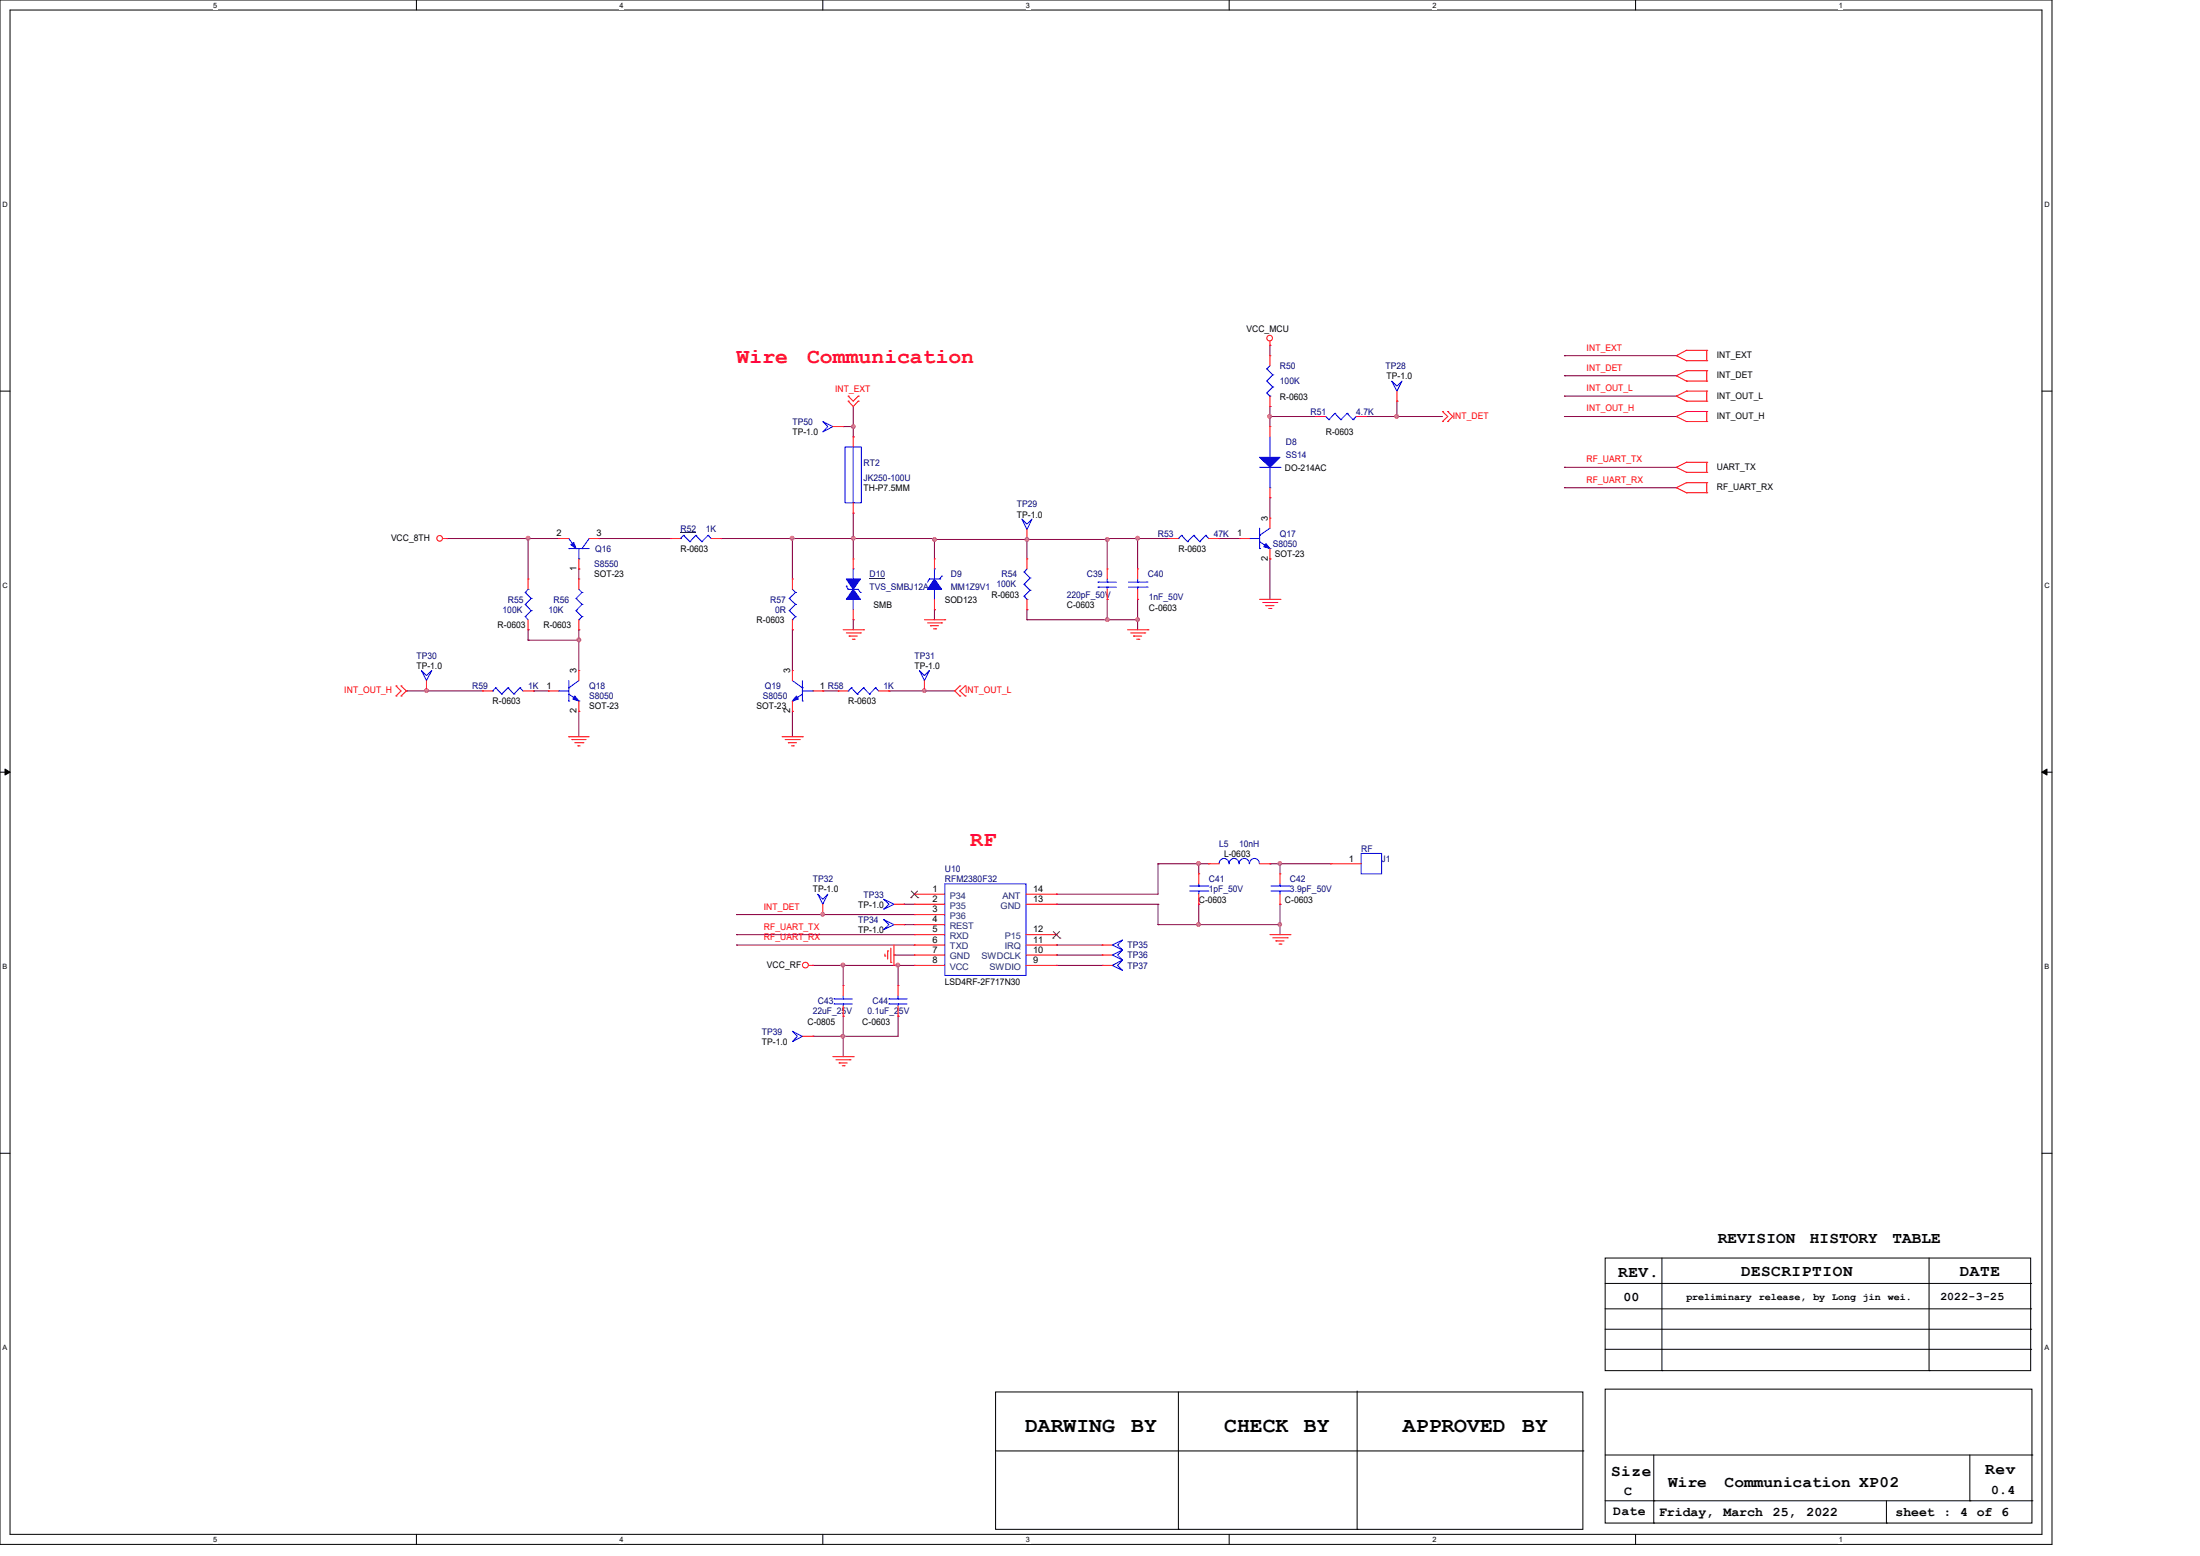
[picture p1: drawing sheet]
<svg xmlns="http://www.w3.org/2000/svg" width="297mm" height="210mm" viewBox="0 0 297 210" stroke-linecap="round" stroke-linejoin="round" font-family="sans-serif">
<path d="M0 0h277v208.4h-277zM1.4 1.4h274.3v205.7h-274.3z" fill="none" stroke="#000" stroke-width=".14"/>
<g fill="#fff">
<path d="M28.8 .1h.5v1.1h-.5z"/>
<path d="M28.8 207.2h.5v1.1h-.5z"/>
</g>
<path d="M56.2 0v1.4M56.2 207.1v1.3" fill="none" stroke="#000" stroke-width=".14"/>
<g fill="#fff">
<path d="M83.7 .1h.5v1.1h-.5z"/>
<path d="M83.7 207.2h.5v1.1h-.5z"/>
</g>
<path d="M111.1 0v1.4M111.1 207.1v1.3" fill="none" stroke="#000" stroke-width=".14"/>
<g fill="#fff">
<path d="M138.5 .1h.6v1.1h-.6z"/>
<path d="M138.5 207.2h.6v1.1h-.6z"/>
</g>
<path d="M165.9 0v1.4M165.9 207.1v1.3" fill="none" stroke="#000" stroke-width=".14"/>
<g fill="#fff">
<path d="M193.4 .1h.5v1.1h-.5z"/>
<path d="M193.4 207.2h.5v1.1h-.5z"/>
</g>
<path d="M220.8 0v1.4M220.8 207.1v1.3" fill="none" stroke="#000" stroke-width=".14"/>
<g fill="#fff">
<path d="M248.2 .1h.6v1.1h-.6z"/>
<path d="M248.2 207.2h.6v1.1h-.6z"/>
<path d="M.3 27.1h.8v1.1h-.8z"/>
<path d="M276 27.1h.7v1.1h-.7z"/>
<path d="M.3 78.5h.8v1.1h-.8z"/>
<path d="M276 78.5h.7v1.1h-.7z"/>
</g>
<path d="M0 52.8h1.4M275.7 52.8h1.3" fill="none" stroke="#000" stroke-width=".14"/>
<g fill="#fff">
<path d="M.3 129.9h.7v1.1h-.7z"/>
<path d="M276 129.9h.6v1.1h-.6z"/>
</g>
<path d="M0 104.2h1.4M275.7 104.2h1.3" fill="none" stroke="#000" stroke-width=".14"/>
<path d="M.7 103.8l.7 .4-.7 .4zM275.7 104.2l.7-.4v.8z" fill="#000" stroke="#000" stroke-width=".14"/>
<g fill="#fff">
<path d="M.3 181.4h.7v1.1h-.7z"/>
<path d="M276 181.4h.6v1.1h-.6z"/>
</g>
<g fill="none" stroke="#000" stroke-width=".14">
<path d="M0 155.7h1.4M275.7 155.7h1.3M216.7 169.8h57.5v15.2h-57.5zM216.7 173.2h57.5M216.7 176.7h57.5M216.7 179.4h57.5M224.4 169.8v15.2M260.4 169.8v15.2M274.2 173.2h.1M274.2 176.7h.1M274.2 179.4h.1M134.4 187.9h79.3v18.5h-79.3z"/>
<path d="M134.4 195.8h79.3M159.1 187.9v18.5M183.2 187.7v18.7M213.7 195.8h.1M216.7 187.5h57.6v18.1h-57.6zM216.7 196.4h57.6M216.7 182.1h57.5M223.3 196.4v9.2M224.4 185h.1M260.4 185h.1M265.9 196.4v6.2M274.2 182.1h.1"/>
<path d="M274.3 196.4h.1M159.1 206.4h.1M183.2 206.4h.1M216.7 202.6h57.6M223.3 202.6h.1M223.3 205.6h.1M254.7 205.6h.1M254.7 202.6v3M265.9 202.6h.1M274.3 202.6h.1"/>
</g>
<g fill="none" stroke="#800040" stroke-width=".14">
<path d="M113.8 57.6h.1M113.8 57.6h1.4M115.2 57.6h.1M115.2 59h.1M115.2 54.9v4.1M171.4 54.9h.1M171.4 56.2h.1M171.4 46.6h.1M171.4 46.6v1.4M171.4 54.9v2.7M171.4 56.2h6.2M184.4 56.2h.1"/>
<path d="M184.4 56.2h10.3M188.6 54.1h.1M188.6 56.2h.1M188.6 54.1v2.1M211.2 53.5h.1M211.2 56.2h.1M211.2 50.7h.1M211.2 48h.1M211.2 56.2h15.1M211.2 53.5h15.1M211.2 50.7h15.1M211.2 48h15.1"/>
<path d="M60.3 72.7h.1M60.3 72.7h15.1M71.3 72.7h.1M71.3 72.7v5.4M78.1 76.8h.1M78.1 76.8v1.3M80.9 72.7h.1M80.9 72.7h9.6M97.4 72.7h.1M97.4 72.7h28.8M107 72.7h.1M107 72.7v5.4"/>
<path d="M115.2 72.7h.1M115.2 69.3h.1M115.2 69.3v6.1M126.2 72.8h.1M126.2 72.7h.1M126.2 72.8h23.3M126.2 72.7v2.7M138.6 72.8h.1M138.6 72.8v2.6M149.5 72.8h.1M149.5 72.7h.1M149.5 72.7h8.2"/>
<path d="M149.5 72.7v4.1M153.6 72.7h.1M153.6 72.7v4.1M164.6 72.7h.1M164.6 72.7h2.7M171.4 75.4h.1M171.4 67.2h.1M171.4 67.2v2.7M171.4 75.4v5.5M211.2 63.1h.1M211.2 65.8h.1M211.2 63.1h15.1"/>
<path d="M211.2 65.8h15.1M54.9 93.3h.1M54.9 93.3h10.3M57.6 93.3h.1M71.3 85h.1M71.3 86.4h.1M71.3 85v1.4M71.3 86.4h6.8M72 93.3h.1M72 93.3h2M78.1 85h.1M78.1 96h.1"/>
<path d="M78.1 86.4h.1M78.1 85v5.5M78.1 96v3.4M107 85h.1M107 96h.1M107 85v5.5M107 96v3.4M111.1 93.3h.1M111.1 93.3h2.1M115.2 83.7h.1M115.2 83.7v1.3M120 93.3h.1"/>
<path d="M120 93.3h8.9M124.8 93.3h.1M126.2 82.3h.1M126.2 82.3v1.4M138.6 83.7h.1M138.6 82.3h.1M138.6 83.7h15M138.6 82.3v1.4M149.5 83.7h.1M149.5 80.9h.1M149.5 80.9v2.8M153.6 80.9h.1"/>
<path d="M153.6 83.7h.1M153.6 80.9v4.1M156.3 116.6h.1M156.3 116.6h6.9M156.3 116.6v4.1h-13.7M161.8 116.6h.1M161.8 116.6v1.3M171.4 116.6h.1M171.4 116.6h8.3M172.8 116.6h.1M172.8 116.6v1.3M99.4 126.2h.1"/>
<path d="M99.4 127.6h.1M99.4 123.4h.1M99.4 127.6h24M99.4 126.2h24M99.4 123.4h24M109.7 130.3h.1M109.7 139.9h.1M109.7 130.3h13.7M111.1 123.4h.1M113.8 130.3h.1M113.8 137.2h.1M113.8 139.9h.1"/>
<path d="M113.8 130.3v2.7M113.8 137.2v5.4M120.7 128.9h.1M120.7 128.9h2.7M121.2 130.3h.1M121.2 137.2h.1M121.2 130.3v2.7M121.2 137.2v2.7h-11.5M122 124.8h.1M122 122h.1M122 124.8h1.4M122 122h1.4"/>
<path d="M142.6 128.9h.1M142.6 130.3h.1M142.6 127.6h.1M142.6 122h.1M142.6 120.7h.1M142.6 128.9h6.2M142.6 130.3h6.2M142.6 127.6h6.2M142.6 122h13.7M156.3 122h.1M156.3 124.8h.1M156.3 124.8h16.5"/>
<path d="M156.3 122v2.8M161.8 122h.1M161.8 124.8h.1M161.8 122v2.8M172.8 124.8h.1M172.8 122h.1M172.8 122v4.2"/>
</g>
<g fill="#f0f" stroke="#f0f" stroke-width=".14">
<circle cx="161.8" cy="116.5" r=".25"/>
<circle cx="111.1" cy="123.4" r=".24"/>
<circle cx="149.5" cy="72.8" r=".25"/>
<circle cx="138.6" cy="72.8" r=".25"/>
<circle cx="149.5" cy="83.6" r=".25"/>
<circle cx="124.8" cy="93.2" r=".24"/>
<circle cx="57.6" cy="93.2" r=".25"/>
<circle cx="71.3" cy="72.6" r=".25"/>
<circle cx="188.6" cy="56.2" r=".25"/>
<circle cx="78.1" cy="86.4" r=".25"/>
<circle cx="153.6" cy="83.6" r=".25"/>
<circle cx="171.4" cy="56.2" r=".25"/>
<circle cx="113.8" cy="130.3" r=".25"/>
<circle cx="121.2" cy="130.3" r=".25"/>
<circle cx="113.8" cy="139.9" r=".25"/>
<circle cx="161.8" cy="124.8" r=".25"/>
<circle cx="172.8" cy="124.8" r=".24"/>
<circle cx="172.8" cy="116.5" r=".24"/>
<circle cx="153.6" cy="72.6" r=".25"/>
<circle cx="115.2" cy="72.6" r=".25"/>
<circle cx="126.2" cy="72.8" r=".25"/>
<circle cx="106.9" cy="72.6" r=".25"/>
<circle cx="115.2" cy="57.6" r=".25"/>
</g>
<g fill="none" stroke="#f00" stroke-width=".14">
<path d="M112.4 57.6h1.4M113.8 57.6h.1M114.5 54.1h.1M114.5 53.5h.1M114.5 54.1l.7 .8 .7-.8M114.5 53.5l.7 .6 .7-.6M115.2 59h.1M115.2 59v1.3M115.9 54.1h.1M115.9 53.5h.1M171.4 46.6h.1M171.4 48h.1"/>
<path d="M171.4 54.9h.1M171.4 57.6h.1M171.4 46.1v.5M171.4 48v1.4M171.4 53.5v1.4M171.4 57.6v1.4M177.6 56.2h.1M177.6 56.2h1.4M183.1 56.2h1.3M184.4 56.2h.1M188.6 54.1h.1M188.6 52.8v1.3"/>
<path d="M194.7 56.9h.1M194.7 55.5h.1M194.7 55.5l.8 .7-.8 .7M195.5 56.9h.1M195.5 55.5h.1M195.5 55.5l.6 .7-.6 .7M226.3 53.5h.1M226.3 56.2h.1M226.3 50.7h.1M226.3 48h.1M226.3 53.5l1.4 .6M226.3 56.2l1.4 .7"/>
<path d="M226.3 50.7l1.4 .7M226.3 48l1.4 .7M227.7 54.1h.1M227.7 52.8h.1M227.7 56.9h.1M227.7 55.5h.1M227.7 51.4h.1M227.7 50h.1M227.7 47.3h.1M227.7 48.7h.1M227.7 54.1h2.7M227.7 52.8l-1.4 .7"/>
<path d="M227.7 52.8h2.7M227.7 56.9h2.7M227.7 55.5l-1.4 .7M227.7 55.5h2.7M227.7 51.4h2.7M227.7 50l-1.4 .7M227.7 50h2.7M227.7 47.3h2.7M227.7 47.3l-1.4 .7M227.7 48.7h2.7M230.4 52.8h.1M230.4 54.1h.1"/>
<path d="M230.4 55.5h.1M230.4 56.9h.1M230.4 50h.1M230.4 51.4h.1M230.4 48.7h.1M230.4 47.3h.1M230.4 47.3v1.4M230.4 50v1.4M230.4 52.8v1.3M230.4 55.5v1.4M59.8 72.7h.5M60.3 72.7h.1"/>
<path d="M71.3 78.1h.1M71.3 78.1v1.4M75.4 72.7h.1M75.4 72.7h1.4M78.1 76.8h.1M78.1 78.1h.1M78.1 75.4v1.4M78.1 78.1v1.4M79.5 72.7h1.4M80.9 72.7h.1M90.5 72.7h.1M90.5 72.7h1.4"/>
<path d="M96 72.7h1.4M97.4 72.7h.1M107 78.1h.1M107 78.1v1.4M115.2 75.4h.1M115.2 69.3h.1M115.2 67.9v1.4M115.2 75.4v1.4M126.2 75.4h.1M126.2 75.4v1.4M138.6 72.8h.1M138.6 75.4h.1"/>
<path d="M138.6 71.5v1.3M138.6 75.4v1.4M149.5 76.8h.1M149.5 76.8v1.3M149.5 79.5v1.4M153.6 76.8h.1M153.6 76.8v1.3M153.6 79.5v1.4M157.7 72.7h.1M157.7 72.7h1.4M163.2 72.7h1.4M164.6 72.7h.1"/>
<path d="M167.3 72.7h.1M167.3 72.7h1.4M171.4 69.9h.1M171.4 75.4h.1M171.4 67.2h.1M171.4 65.8v1.4M171.4 69.9v1.4M171.4 74v1.4M226.3 63.1h.1M226.3 65.8h.1M226.3 63.1l1.4 .7M226.3 65.8l1.4 .7"/>
<path d="M227.7 63.8h.1M227.7 62.4h.1M227.7 66.5h.1M227.7 65.2h.1M227.7 63.8h2.7M227.7 62.4l-1.4 .7M227.7 62.4h2.7M227.7 66.5h2.7M227.7 65.2l-1.4 .6M227.7 65.2h2.7M230.4 62.4h.1M230.4 63.8h.1"/>
<path d="M230.4 65.2h.1M230.4 66.5h.1M230.4 62.4v1.4M230.4 65.2v1.3M53.5 92.6h.1M53.5 93.9h.1M53.5 92.6l.6 .7-.6 .6M54.1 93.9h.1M54.1 92.6h.1M54.1 92.6l.8 .7-.8 .6M57.6 93.3h.1M57.6 91.9v1.4"/>
<path d="M65.2 93.3h.1M65.2 93.3h1.3M70.6 93.3h1.4M71.3 85h.1M71.3 83.7v1.3M72 93.3h.1M74 93.3h.1M74 93.3h1.4M76.8 99.4h.1M76.8 99.4h2.7M77.2 99.8h.1M77.2 99.8h1.9"/>
<path d="M78.1 90.5h.1M78.1 96h.1M78.1 85h.1M78.1 83.7v1.3M78.1 90.5v1.4M78.1 94.6v1.4M105.6 99.4h2.7M106 99.8h1.9M107 85h.1M107 90.5h.1M107 96h.1M107 83.7v1.3"/>
<path d="M107 90.5v1.4M107 94.6v1.4M107.9 99.8h.1M108.3 99.4h.1M109.7 93.3h1.4M111.1 93.3h.1M113.2 93.3h.1M113.2 93.3h1.3M113.8 85h2.8M114.3 85.4h1.9M114.6 85.9h.1M114.6 85.9h1.1"/>
<path d="M115.1 86.3h.2M115.2 83.7h.1M115.2 82.3v1.4M115.3 86.3h.1M116.2 85.4h.1M116.6 85h.1M118.6 93.3h1.4M120 93.3h.1M124.8 93.3h.1M124.8 83.7h2.8M124.8 91.9v1.4M125.2 84.1h1.9"/>
<path d="M125.6 84.5h.1M125.6 84.5h1.1M126 84.9h.3M126.2 82.3h.1M126.2 80.9v1.4M126.3 84.9h.1M127.1 84.1h.1M127.6 83.7h.1M129.6 92.6h.1M129.6 93.9h.1M129.6 92.6l-.7 .7 .7 .6M130.3 93.9h.1"/>
<path d="M130.3 92.6h.1M130.3 92.6l-.7 .7 .7 .6M138.6 82.3h.1M138.6 80.9v1.4M149.5 80.9h.1M152.2 85h2.8M152.7 85.4h1.9M153 85.9h.1M153 85.9h1.1M153.5 86.3h.3M153.6 80.9h.1M153.8 86.3h.1"/>
<path d="M154.6 85.4h.1M155 85h.1M170.1 80.9h2.7M170.5 81.3h1.9M170.9 81.7h.1M170.9 81.7h1.1M171.3 82.1h.3M171.6 82.1h.1M172.4 81.3h.1M172.8 80.9h.1M77.6 100.2h1.1M78 100.7h.1"/>
<path d="M78 100.7h.3M78.7 100.2h.1M106.4 100.2h.1M106.4 100.2h1.1M106.8 100.7h.3M107.1 100.7h.1M161.8 117.9h.1M161.8 117.9v1.4M163.2 116.6h.1M163.2 116.6h1.4M170.1 116.6h1.3M171.4 116.6h.1"/>
<path d="M172.8 117.9h.1M172.8 117.9v1.4M179.7 116.6h.1M179.7 116.6h4.1M108.3 139.9h1.4M109.2 130.3h.5M109.7 130.3h.1M109.7 139.9h.1M111.1 123.4h.1M111.1 122v1.4M113.8 137.2h.1M113.8 133h.1"/>
<path d="M113.8 133v1.4M113.8 135.8v1.4M119.5 129h.1M119.5 128.8v.2M119.8 128.4h.1M119.8 128.4v1.1M120.3 129.9h.1M120.3 128v1.9M120.7 130.3h.1M120.7 127.6v2.7M120.7 124.8h1.3M120.7 122h1.3"/>
<path d="M121.2 137.2h.1M121.2 133h.1M121.2 133v1.4M121.2 135.8v1.4M122 124.8h.1M122 122h.1M123.4 120.7h.1M123.4 122h.1M123.4 123.4h.1M123.4 124.8h.1M123.4 126.2h.1M123.4 127.6h.1"/>
<path d="M123.4 128.9h.1M123.4 130.3h.1M123.4 130.3h4.2M123.4 126.2h4.2M123.4 128.9h4.2M123.4 127.6h4.2M123.4 124.8h4.2M123.4 122h4.2M123.4 120.7h4.2M123.4 123.4h4.2M138.5 130.3h4.1M138.5 126.2h4.1"/>
<path d="M138.5 128.9h4.1M138.5 127.6h4.1M138.5 122h4.1M138.5 120.7h4.1M142.6 130.3h.1M142.6 128.9h.1M142.6 127.6h.1M142.6 126.2h.1M142.6 122h.1M142.6 120.7h.1M148.8 128.9h.1M148.8 130.3h.1"/>
<path d="M148.8 127.6h.1M148.8 130.3h1.4M148.8 128.9h1.4M148.8 127.6h1.4M161.8 122h.1M161.8 120.7v1.3M171.4 126.2h2.8M171.8 126.6h2M172.3 127h.1M172.3 127h1.1M172.7 127.4h.2M172.8 122h.1"/>
<path d="M172.8 120.7v1.3M172.9 127.4h.1M173.8 126.6h.1M174.2 126.2h.1M112.4 142.6h2.8M112.9 143h1.9M113.3 143.5h.1M113.3 143.5h1.1M113.7 143.8h.3M114 143.8h.1M114.8 143h.1M115.2 142.6h.1"/>
<circle cx="171.4" cy="45.6" r=".38"/>
<circle cx="59.4" cy="72.7" r=".38"/>
<circle cx="108.7" cy="130.3" r=".39"/>
</g>
<g fill="none" stroke="#00f" stroke-width=".14">
<path d="M111.1 56.9l1.3 .7-1.3 .7 .7-.7zM171 49.8h.1M171 51.4h.1M171 53h.1M171 49.8l.8 .8M171 51.4l.8 .8M171 53l.4 .5M171.4 53.5h.1M171.4 49.4l-.4 .4M171.4 59v2.7M171.8 50.6h.1M171.8 52.2h.1"/>
<path d="M171.8 50.6l-.8 .8M171.8 52.2l-.8 .8M179 56.2l.4 .4M179.4 56.6h.1M180.2 55.8h.1M180.2 55.8l-.8 .8M180.2 55.8l.8 .8M181 56.6h.1M181.9 55.8h.1M181.9 55.8l-.9 .8M181.9 55.8l.8 .8M182.7 56.6h.1"/>
<path d="M183.1 56.2h.1M183.1 56.2l-.4 .4M187.9 51.4l.7 .7 .7-.7-.7 1.4zM70.9 80h.1M70.9 80l.8 .8M71.3 79.5h.1M71.3 79.5l-.4 .5M76.8 74h.1M76.8 72.7l1 1.3M76.8 74h2.7M77.8 74h.1M78.1 75.4h.1"/>
<path d="M78.1 74v1.4M78.1 79.5l.5 .5M78.6 74h.1M78.6 80h.1M78.6 80l-.8 .8M79.5 72.7l-.9 1.3M91.9 72.7h.1M92.3 72.3h.1M92.3 72.3l.8 .8M92.3 72.3l-.4 .4M93.1 73.1h.1M93.9 72.3h.1"/>
<path d="M93.9 72.3l.8 .8M93.9 72.3l-.8 .8M94.7 73.1h.1M95.6 72.3h.1M95.6 72.3l.4 .4M95.6 72.3l-.9 .8M107 79.5l.4 .5M107.4 80h.1M107.4 80l-.8 .8M114.1 60.3h2.2v7.6h-2.2zM114.3 79.1h.1M114.3 79.1l.2 .4"/>
<path d="M114.5 79.5h.1M114.5 79.5h1.4l.3 .5M115.2 76.8h.1M115.2 67.9h.1M115.2 60.3v7.6M115.2 76.8v1.3M116.2 80h.1M125.5 78.1h.1M125.5 78.1l-.3 .5M125.5 78.1h1.4M126.2 79.5h.1M126.2 76.8h.1"/>
<path d="M126.2 76.8v1.3M126.2 79.5v1.4M126.9 78.1h.1M127.1 77.8h.1M127.1 77.8l-.2 .3M138 70.1l.6 .6 .7-.6-.7 1.4zM138.3 77.2h.1M138.3 78.9h.1M138.3 77.2l.8 .8M138.3 78.9l.8 .8M138.6 76.8l-.3 .4M139.1 78h.1"/>
<path d="M139.1 79.7h.1M139.1 78l-.8 .9M139.1 79.7l-.8 .8M148.3 78.6h.1M148.3 79.2h.1M148.3 78.6h2.4M148.3 79.2h2.4M149.5 79.2h.1M149.5 78.6h.1M149.5 78.1v.5M149.5 79.2v.3M152.4 78.6h2.5"/>
<path d="M152.4 79.2h2.5M153.6 79.2h.1M153.6 78.6h.1M153.6 78.1v.5M153.6 79.2v.3M154.9 78.6h.1M154.9 79.2h.1M159.1 72.7h.1M159.5 72.3h.1M159.5 72.3l.8 .8M159.5 72.3l-.4 .4M160.3 73.1h.1"/>
<path d="M161.2 72.3h.1M161.2 72.3l.8 .8M161.2 72.3l-.9 .8M162 73.1h.1M162.8 72.3h.1M162.8 72.3l.4 .4M162.8 72.3l-.8 .8M168.7 72.7h.1M168.7 72.7h1.4M170.1 72.3h.1M170.1 74h.1M170.1 73.1l1.3 .9"/>
<path d="M170.1 71.3v2.7M170.1 63.1h2.7M171.4 74h.1M171.4 61.7h.1M171.4 65.8h.1M171.4 71.3l-1.3 1M171.4 63.1v2.7M172.8 63.1h.1M56.9 90.5l.7 .7 .7-.7-.7 1.4zM66.5 93.3h.1M66.9 92.8h.1M66.9 92.8l.8 .9"/>
<path d="M66.9 92.8l-.4 .5M67.7 93.7h.1M68.6 92.8h.1M68.6 92.8l.8 .9M68.6 92.8l-.9 .9M69.4 93.7h.1M70.2 92.8h.1M70.2 92.8l.4 .5M70.2 92.8l-.8 .9M70.9 83.2h.1M70.9 81.6h.1M70.9 83.2l.4 .5"/>
<path d="M70.9 81.6l.8 .8M71.7 82.4h.1M71.7 80.8h.1M71.7 82.4l-.8 .8M71.7 80.8l-.8 .8M75.4 93.3h.1M75.4 93.3h1.4M76.8 92.8h.1M76.8 94.6h.1M76.8 93.7l1.3 .9M76.8 91.9v2.7M77.8 80.8h.1"/>
<path d="M77.8 82.4h.1M77.8 80.8l.8 .8M77.8 82.4l.8 .8M78.1 94.6h.1M78.1 83.7h.1M78.1 91.9l-1.3 .9M78.6 81.6h.1M78.6 83.2h.1M78.6 81.6l-.8 .8M78.6 83.2l-.5 .5M106.6 80.8h.1M106.6 82.4h.1"/>
<path d="M106.6 80.8l.8 .8M106.6 82.4l.8 .8M107 83.7h.1M107 94.6h.1M107 91.9l1.3 .9M107.4 81.6h.1M107.4 83.2h.1M107.4 81.6l-.8 .8M107.4 83.2l-.4 .5M108.3 92.8h.1M108.3 94.6h.1M108.3 93.7l-1.3 .9"/>
<path d="M108.3 91.9v2.7M108.3 93.3h1.4M109.7 93.3h.1M114.5 93.3h.1M114.9 92.8h.1M114.9 92.8l.8 .9M114.9 92.8l-.4 .5M115.2 80.9h.1M115.2 80.9v1.4M115.7 93.7h.1M116.6 92.8h.1M116.6 92.8l.8 .9"/>
<path d="M116.6 92.8l-.9 .9M117.4 93.7h.1M118.2 92.8h.1M118.2 92.8l.4 .5M118.2 92.8l-.8 .9M124.1 90.5l.7 .7 .7-.7-.7 1.4zM138.3 80.5h.1M138.3 80.5l.3 .4M138.6 80.9h.1M127.6 119.3h10.9v12.4h-10.9zM160.6 119.6h2.5M161.8 119.6h.1"/>
<path d="M161.8 119.3v.3M163.1 119.6h.1M165.9 116.6a.66 .66 0 0 0-.7-.7 .66 .66 0 0 0-.6 .7M167.3 116.6a.66 .66 0 0 0-.7-.7 .66 .66 0 0 0-.7 .7M168.7 116.6a.68 .68 0 0 0-.7-.7 .68 .68 0 0 0-.7 .7M170 116.6a.66 .66 0 0 0-.6-.7 .66 .66 0 0 0-.7 .7M171.6 119.6h2.4M172.8 119.6h.1M172.8 119.3v.3M174 119.6h.1M183.8 115.2h2.7v2.7h-2.7zM107 139.2l1.3 .7-1.3 .7 .7-.7z"/>
<path d="M110.4 120.7l.7 .7 .7-.7-.7 1.3zM112.6 134.8h.1M112.6 135.5h.1M112.6 134.8h2.5M112.6 135.5h2.5M113.8 135.5h.1M113.8 134.8h.1M113.8 134.4v.4M113.8 135.5v.3M119.3 124.1l1.4 .7-1.4 .7 .7-.7zM119.3 121.4l1.4 .6-1.4 .7 .7-.7zM120 134.8h.1"/>
<path d="M120 135.5h.1M120 134.8h2.5M120 135.5h2.5M121.2 135.5h.1M121.2 134.8h.1M121.2 134.4v.4M121.2 135.5v.3M150.2 128.9l1.4-.7-.7 .7 .7 .7zM150.2 130.3l1.4-.7-.7 .7 .7 .7zM150.2 127.6l1.4-.7-.7 .7 .7 .6zM160.6 120.3h2.5M161.8 120.3h.1"/>
<path d="M161.8 120.3v.4M163.1 120.3h.1M171.6 120.3h2.4M172.8 120.3h.1M172.8 120.3v.4M174 120.3h.1"/>
</g>
<path d="M91.9 71.9h2.1M117.4 78.1h2.1" fill="none" stroke="#000080" stroke-width=".14"/>
<g fill="#00f" stroke="#00f" stroke-width=".14">
<path d="M77 73.5l.5-.3 .3 .8z"/>
<path d="M107.5 93.9l.3 .5-.8 .2z"/>
<path d="M77.6 93.9l.5 .7-.8-.2z"/>
<path d="M170.9 73.4l.5 .6-.8-.2z"/>
<path d="M170.1 61.7h2.7l-1.4 1.4z"/>
<path d="M126.2 78.1l.9 1.4h-1.9z" fill-rule="evenodd"/>
<path d="M115.2 79.5l1 1.4h-1.9z" fill-rule="evenodd"/>
<path d="M114.3 78.1h1.9l-1 1.4z" fill-rule="evenodd"/>
</g>
<path d="M123 121.2h.1M123 120.3l.9 .9M123.9 120.3l-.9 .9M123.9 121.2h.1M142.2 126.6h.1M142.2 125.7l.9 .9M143 125.7l-.8 .9M143.1 126.6h.1" fill="none" stroke="#804000" stroke-width=".14"/>
<g font-size="2.9" fill="#f00">
<text x="99.4" y="49">Wire</text>
<text x="109" y="49">Communication</text>
<text x="131" y="114.2">RF</text>
</g>
<g font-size="2.9">
<text x="138.4" y="193.3">DARWING</text>
<text x="152.7" y="193.3">BY</text>
<text x="165.3" y="193.3">CHECK</text>
<text x="176" y="193.3">BY</text>
<text x="189.4" y="193.3">APPROVED</text>
<text x="205.5" y="193.3">BY</text>
</g>
<g font-size="2.2">
<text x="231.9" y="167.7">REVISION</text>
<text x="244.3" y="167.7">HISTORY</text>
<text x="255.5" y="167.7">TABLE</text>
<text x="218.5" y="172.4">REV.</text>
<text x="235.1" y="172.3">DESCRIPTION</text>
<text x="264.6" y="172.3">DATE</text>
<text x="217.5" y="199.3">Size</text>
<text x="225.2" y="200.7">Wire</text>
<text x="232.8" y="200.7">Communication XP02</text>
<text x="268" y="199">Rev</text>
</g>
<g font-size="1.8">
<text x="219.2" y="175.6">00</text>
<text x="219.3" y="201.8">C</text>
<text x="268.8" y="201.6">0.4</text>
<text x="217.8" y="204.5">Date</text>
<text x="224" y="204.6">Friday,</text>
<text x="232.7" y="204.6">March</text>
<text x="239.3" y="204.6">25,</text>
<text x="243.9" y="204.6">2022</text>
<text x="255.9" y="204.6">sheet : 4 of 6</text>
</g>
<text font-size="1.6" x="262" y="175.4">2022-3-25</text>
<g font-size="1.4">
<text x="227.7" y="175.4">preliminary release, by Long jin</text>
<text x="254.9" y="175.4">wei.</text>
</g>
<g font-size="1.2">
<text x="168.3" y="44.7">VCC_MCU</text>
<text x="172.8" y="53.9">R-0603</text>
<text x="187.2" y="51.2">TP-1.0</text>
<text x="231.8" y="53.8">INT_OUT_L</text>
<text x="231.8" y="51.1">INT_DET</text>
<text x="231.8" y="48.3">INT_EXT</text>
<text x="107" y="58.7">TP-1.0</text>
<text x="179" y="58.7">R-0603</text>
<text x="231.8" y="56.6">INT_OUT_H</text>
<text x="173.5" y="63.5">DO-214AC</text>
<text x="231.8" y="63.4">UART_TX</text>
<text x="116.6" y="66.3">TH-P7.5MM</text>
<text x="137.3" y="69.8">TP-1.0</text>
<text x="171.2" y="70.3" transform="rotate(-90 171.2 70.3)">3</text>
<text x="231.8" y="66.1">RF_UART_RX</text>
<text x="52.8" y="73">VCC_8TH</text>
<text x="75.1" y="72.4">2</text>
<text x="77.9" y="77.1" transform="rotate(-90 77.9 77.1)">1</text>
<text x="80.2" y="77.9">SOT-23</text>
<text x="80.5" y="72.4">3</text>
<text x="91.9" y="74.5">R-0603</text>
<text x="159.1" y="74.5">R-0603</text>
<text x="167" y="72.4">1</text>
<text x="171.2" y="75.7" transform="rotate(-90 171.2 75.7)">2</text>
<text x="172.1" y="75.2">SOT-23</text>
<text x="117.9" y="82">SMB</text>
<text x="127.5" y="81.4">SOD123</text>
<text x="133.9" y="80.7">R-0603</text>
<text x="144" y="82">C-0603</text>
<text x="155.1" y="82.5">C-0603</text>
<text x="67.2" y="84.8">R-0603</text>
<text x="73.4" y="84.8">R-0603</text>
<text x="102.1" y="84.1">R-0603</text>
<text x="56.2" y="90.3">TP-1.0</text>
<text x="66.5" y="95.1">R-0603</text>
<text x="73.8" y="93">1</text>
<text x="77.9" y="90.9" transform="rotate(-90 77.9 90.9)">3</text>
<text x="79.5" y="95.8">SOT-23</text>
<text x="102.1" y="95.8">SOT-23</text>
<text x="106.7" y="90.9" transform="rotate(-90 106.7 90.9)">3</text>
<text x="110.7" y="93">1 R58</text>
<text x="114.5" y="95.1">R-0603</text>
<text x="123.4" y="90.3">TP-1.0</text>
<text x="77.9" y="96.3" transform="rotate(-90 77.9 96.3)">2</text>
<text x="106.7" y="96.3" transform="rotate(-90 106.7 96.3)">2</text>
<text x="165.3" y="115.7">L-0603</text>
<text x="182.1" y="116.3">1</text>
<text x="109.7" y="120.4">TP-1.0</text>
<text x="115.9" y="125.9">TP-1.0</text>
<text x="115.9" y="122.5">TP-1.0</text>
<text x="125.9" y="120.4">1</text>
<text x="125.9" y="121.7">2</text>
<text x="125.9" y="123.1">3</text>
<text x="125.9" y="124.5">4</text>
<text x="125.9" y="125.9">5</text>
<text x="139.5" y="125.9">12</text>
<text x="139.5" y="121.7">13</text>
<text x="139.5" y="120.4">14</text>
<text x="161.8" y="121.8">C-0603</text>
<text x="173.5" y="121.8">C-0603</text>
<text x="103.5" y="130.6">VCC_RF</text>
<text x="125.9" y="127.3">6</text>
<text x="125.9" y="128.6">7</text>
<text x="125.9" y="130">8</text>
<text x="139.5" y="130">9</text>
<text x="139.5" y="128.6">10</text>
<text x="139.5" y="127.3">11</text>
<text x="127.5" y="132.9">LSD4RF-2F717N30</text>
<text x="102.9" y="141">TP-1.0</text>
<text x="109" y="138.3">C-0805</text>
<text x="116.4" y="138.3">C-0603</text>
</g>
<g font-size="1.2" fill="#f00">
<text x="214.2" y="47.3">INT_EXT</text>
<text x="112.7" y="53">INT_EXT</text>
<text x="214.2" y="52.8">INT_OUT_L</text>
<text x="214.2" y="50">INT_DET</text>
<text x="196.1" y="56.6">INT_DET</text>
<text x="214.2" y="55.5">INT_OUT_H</text>
<text x="214.2" y="62.4">RF_UART_TX</text>
<text x="214.2" y="65.2">RF_UART_RX</text>
<text x="46.5" y="93.6">INT_OUT_H</text>
<text x="130.3" y="93.6">INT_OUT_L</text>
<text x="103.1" y="125.5">RF_UART_TX</text>
<text x="103.1" y="122.8">INT_DET</text>
<text x="103.1" y="126.9">RF_UART_RX</text>
</g>
<g font-size="1.2" fill="#000080">
<text x="172.8" y="49.8">R50</text>
<text x="172.8" y="51.9">100K</text>
<text x="187.1" y="49.8">TP28</text>
<text x="107" y="57.4">TP50</text>
<text x="176.9" y="56">R51</text>
<text x="183.1" y="56">4.7K</text>
<text x="116.6" y="62.9">RT2</text>
<text x="116.6" y="64.9">JK250-100U</text>
<text x="173.6" y="60.1">D8</text>
<text x="173.6" y="61.8">SS14</text>
<text x="91.9" y="71.8">R52</text>
<text x="95.3" y="71.8">1K</text>
<text x="137.3" y="68.5">TP29</text>
<text x="80.2" y="76.6">S8550</text>
<text x="80.3" y="74.5">Q16</text>
<text x="117.4" y="77.9">D10</text>
<text x="128.4" y="77.9">D9</text>
<text x="135.2" y="77.9">R54</text>
<text x="146.7" y="77.9">C39</text>
<text x="155" y="77.9">C40</text>
<text x="156.3" y="72.4">R53</text>
<text x="163.9" y="72.4">47K</text>
<text x="171.8" y="73.8">S8050</text>
<text x="172.8" y="72.4">Q17</text>
<text x="67.9" y="82.7">100K</text>
<text x="68.6" y="81.4">R55</text>
<text x="74" y="82.7">10K</text>
<text x="74.7" y="81.4">R56</text>
<text x="104" y="81.4">R57</text>
<text x="104.6" y="82.7">0R</text>
<text x="117.4" y="79.6">TVS_SMBJ12A</text>
<text x="128.4" y="79.6">MM1Z9V1</text>
<text x="134.5" y="79.3">100K</text>
<text x="144" y="80.7">220pF_50V</text>
<text x="155.1" y="80.9">1nF_50V</text>
<text x="56.2" y="88.9">TP30</text>
<text x="123.4" y="88.9">TP31</text>
<text x="63.8" y="93">R59</text>
<text x="71.3" y="93">1K</text>
<text x="79.5" y="93">Q18</text>
<text x="79.5" y="94.4">S8050</text>
<text x="103" y="94.4">S8050</text>
<text x="103.2" y="93">Q19</text>
<text x="119.3" y="93">1K</text>
<text x="109.7" y="119.1">TP32</text>
<text x="127.5" y="117.7">U10</text>
<text x="127.5" y="119.1">RFM2380F32</text>
<text x="163.2" y="119.1">C41</text>
<text x="164.6" y="114.3">L5</text>
<text x="167.3" y="114.3">10nH</text>
<text x="174.2" y="119.1">C42</text>
<text x="183.8" y="115">RF</text>
<text x="186.5" y="116.3">J1</text>
<text x="115.9" y="124.6">TP34</text>
<text x="116.6" y="121.2">TP33</text>
<text x="163.2" y="120.4">1pF_50V</text>
<text x="174.2" y="120.4">3.9pF_50V</text>
<text x="152.2" y="129.4">TP36</text>
<text x="152.2" y="130.7">TP37</text>
<text x="152.2" y="128">TP35</text>
<text x="109.7" y="136.9">22uF_25V</text>
<text x="110.4" y="135.5">C43</text>
<text x="117.1" y="136.9">0.1uF_25V</text>
<text x="117.8" y="135.5">C44</text>
<text x="102.9" y="139.7">TP39</text>
</g>
<g font-size="1.2" fill="#004080">
<text x="128.2" y="121.3">P34</text>
<text x="128.2" y="122.6">P35</text>
<text x="128.2" y="124">P36</text>
<text x="128.2" y="125.4">REST</text>
<text x="135.1" y="122.6">GND</text>
<text x="135.3" y="121.3">ANT</text>
<text x="128.2" y="126.7">RXD</text>
<text x="128.2" y="128.1">TXD</text>
<text x="128.2" y="129.5">GND</text>
<text x="128.2" y="130.9">VCC</text>
<text x="132.5" y="129.5">SWDCLK</text>
<text x="133.6" y="130.9">SWDIO</text>
<text x="135.7" y="128.1">IRQ</text>
<text x="135.7" y="126.7">P15</text>
</g>
<g font-size="1">
<text x="28.8" y="1">5</text>
<text x="83.7" y="1">4</text>
<text x="138.5" y="1">3</text>
<text x="193.4" y="1">2</text>
<text x="248.2" y="1">1</text>
<text x=".3" y="27.9">D</text>
<text x="276" y="27.9">D</text>
<text x=".3" y="79.4">C</text>
<text x="276" y="79.4">C</text>
<text x=".3" y="130.8">B</text>
<text x="276" y="130.8">B</text>
<text x=".3" y="182.2">A</text>
<text x="276" y="182.2">A</text>
<text x="28.8" y="208.1">5</text>
<text x="83.7" y="208.1">4</text>
<text x="138.5" y="208.1">3</text>
<text x="193.4" y="208.1">2</text>
<text x="248.2" y="208.1">1</text>
</g>
</svg>
